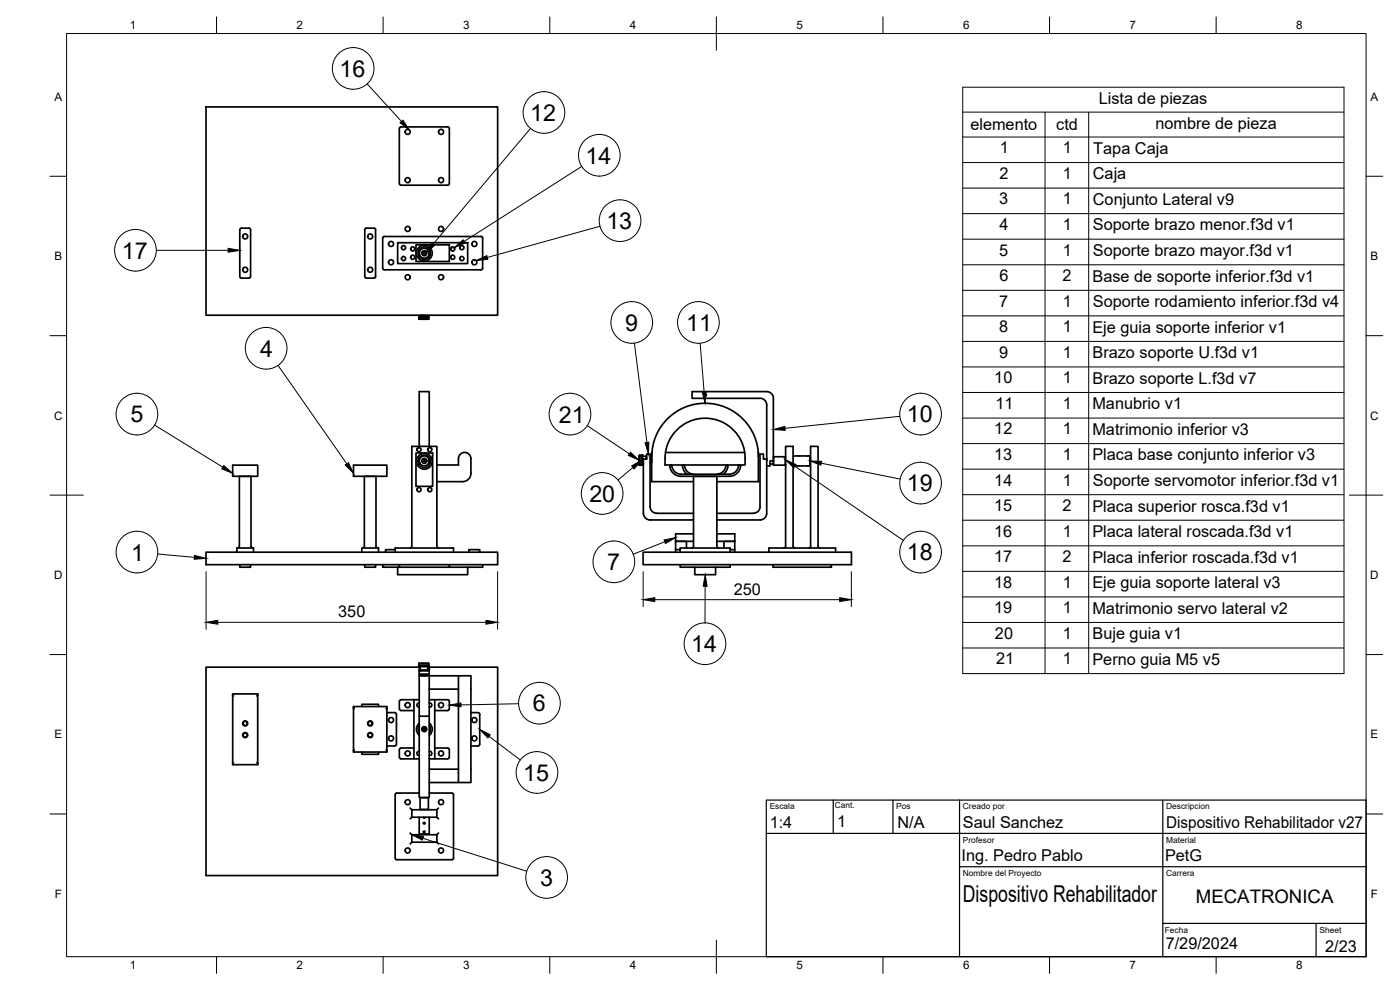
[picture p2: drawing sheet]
<svg xmlns="http://www.w3.org/2000/svg" width="420mm" height="297mm" viewBox="0 0 420 297" stroke-linecap="round" stroke-linejoin="round" font-family="sans-serif">
<!-- layer: Visible -->
<g fill="none" stroke="#000" stroke-width=".51">
<path d="M61.8 32.1h87.6v62.5h-87.6zM119.8 38.6v16.5M120.4 38.1h13.9M120.4 38.1l-.5 .5M134.4 38.1l.5 .5-.1 16.7-.4 .3h-14l-.5-.5M72 68.7l.5-.2 2.2-.1 .5 .5v14l-.5 .5h-2.2l-.5-.4zM112.7 68.9v14.1M112.7 68.9l-.2-.4-2.5-.1-.5 .5v14l.5 .5h2.2l.5-.5M115.3 71h29.1M115.3 70.9l-.4 .5v9.1l.2 .4h29.3l.5-.4-.1-9.1-.4-.5M119.3 72.8h21.1v6.3h-21.1zM124.8 73.5h10.1v5h-10.1z"/>
<path d="M125.8 74.9v2.2M128.8 74.8v2.3M125.7 95.2l2.9-.2 .1 .7M125.7 95.7h3M125.7 95.2h3M125.7 95.2v.5M125.8 94.7h3v.3h-3zM126.1 94.6v.1M126.3 95h-.1M126.3 94.6v.1M127.2 95h.1M127.2 94.6v.1"/>
<path d="M128.1 95h.1M128.4 94.6v.1M232.1 119.5v18.8M232.1 119.5a2 2 0 0 0-2-2h-22.4v2h20.4a1.96 1.96 0 0 1 2 2v32.5a2 2 0 0 1-2 2h-13M69.8 139.6h7.5v3.3h-7.5zM106.1 139.6h10v3.3h-10zM124.8 135.9h5v10h-5zM125.7 134.3l-.5 .3M125.8 133.9v-16.4h3v16.4M125.8 137.3v.9M125.8 137.5v2M125.8 137.5v1.2"/>
<path d="M128.8 138.3v.1M128.8 137.3l.1 2.2M129 134.3l.5 .3M131.1 139.5h6.5a3.4 3.4 0 0 1 .5-3.2 1.87 1.87 0 0 1 2.1-.4 1.87 1.87 0 0 1 1.1 1.7v4.4a2.47 2.47 0 0 1-2.5 2.5M191.9 136.6v3M191.9 136.6h.5M192.4 136.6l.2 2.9-.7 .1M192.4 136.6v3M192.6 137.6h.1M192.6 137v.1M192.6 136.5h.2v3h-.2zM192.6 138.6h.1"/>
<path d="M192.6 139.1v.1M192.8 136.9h1v.9M192.8 139.1h.3M192.8 138.6h.3M193.9 137.5l.2 .1M195.1 137.5a.63 .63 0 0 1 .4 1v.2M195.1 138.7h.4M195.5 137.5v1.2M195.6 137v7.5h12.5M195.6 137a16 16 0 0 1 16-16 16 16 0 0 1 16 16M195.6 135.8v1.2M199.7 135.8h23.8"/>
<path d="M201.6 139.8l-.3-.2-.3 .2M201.6 139.8a2.76 2.76 0 0 0 2.7 2.5h14.6a3.1 3.1 0 0 0 2.9-2.7h.3a2.96 2.96 0 0 1-3.2 3.3h-14.5a3.4 3.4 0 0 1-3.4-3.1M223.6 137.5a12 12 0 0 0-12-12 12 12 0 0 0-12 12v2h24v-2M227.5 135.8l.1 1.2M227.6 137v7.5h-12.5M230.1 137.8h-1v-1.5h-1v15.7a1.96 1.96 0 0 1-2 2M230.1 137.5l-.1 .3M231.1 139.1l1 .1M232.1 138.3l.1 1.3M232.1 138.3h-1v1.5h-1M232.2 137v2.6M232.2 137l-.1 .1"/>
<path d="M232.2 137h3.5M235.7 137v2.6M235.7 137l.1 .1M235.8 139.5l-3.6 .1M238 136.8h5.1v3h-5.1M131.1 144.5h7.7M193.1 154a2 2 0 0 0 2 2h13M197.1 154h11M197.1 154a2 2 0 0 1-2-2v-15.7h-1v1.5h-1v16.2M208.2 142.3a3.1 3.1 0 0 1-2.9-2.7h-.3a2.3 2.3 0 0 0 1.2 2.7M215.1 142.3a3.1 3.1 0 0 0 2.9-2.7h.3a2.3 2.3 0 0 1-1.2 2.7M215.1 154h11"/>
<path d="M61.8 165.7h87.6v3.7h-87.6zM71.1 165.7v-1.3h5v1.3M72 169.4v.8h3.2v-.8M75.9 164.4l-.5-.5-.1-21h-3.5v21l-.5 .5M108.6 165.7v-1.3h5v1.3M109.5 169.4v.8h3.2v-.8M113.4 164.4l-.5-.5-.1-21h-3.5v21l-.5 .5M114.9 169.4v.8h4.9M118.6 165.7v-1.3h17.5v1.3M118.6 164.9h-2.9v.8M119.3 170.2v2.2h21.1v-2.2M119.8 169.4v.8h15.1v-.8"/>
<path d="M123.1 164.4l.5-.5v-30h7.5v30l.5 .5M140.7 165.7v-.8h3.3v.8M144.8 169.4v.8h-9.9M193 165.7h62.5v3.7h-62.5zM202.8 164.9v.8M204.1 169.4v.8h15v-.8M204.1 165.7v-1.3h15v1.3M206 164.4v-2h-3.2v2.5h1.3M207.6 164.4l.5-.5v-21h7v21l.5 .5M208.1 160.2h-5.3v2.2h5.3M208.5 170.2v2.2h6.3v-2.2M215.1 160.2h5.4v2.2h-5.4"/>
<path d="M217.3 164.4v-2h3.2v2.5M219.1 164.9h1.4v.8M230.8 165.7v-1.3h20v1.3M232 169.4v.8h17.5v-.8M235.3 164.4l.5-.5v-30h2.2v30l.5 .5M245.5 163.9v-30h-2.2v30l-.5 .5M245.5 163.9l.5 .5M125.7 199.1l.1 .6 2.9-.1M125.7 199.1h3M125.7 199.6h3M125.8 199.8h3v.2h-3zM126.2 199.7l.1 .1"/>
<path d="M127.2 199.7v.1M128.1 199.7v.1M128.7 199.1v.5M69.8 208.6v-.4h7.5v.4M69.8 208.6v20.8h7.5v-.3M69.8 208.6l.3 .2M69.9 208.6h.1M77.1 208.8l.2-.2v20.5M77.3 208.6h.1M106.1 212.4v13.2h10v-.3M106.1 212.4l.2 .2M106.1 212.4h.1"/>
<path d="M108.6 212v-.7h5v.7M115.8 212.6l.3-.2v12.9M116.1 212.4v-.4h-10v.4M116.1 213.8h2.4l.5 .5M119 214.3l-.1 9.3-.4 .2h-2.4M119.8 210.4v2.3M119.9 212.7l.5 .5M120.4 213.2h3.8M124.2 209.9v17.8h1.6M125.8 209.9h-5.4l-.5 .5M125.8 214.9v24.4h3v-24.4M125.8 201.3h3"/>
<path d="M125.8 201.3v1.5M125.8 202.8h11.8M125.8 202.8v12.1M125.8 214.9h3M125.8 217a2.38 2.38 0 0 0 0 3.6M125.8 217.7a1.87 1.87 0 0 0 0 2.2M125.8 210.9a.62 .62 0 0 0-.7 .7 .62 .62 0 0 0 .7 .6M126.1 200l.1 .3h-.4v1M126.1 200.2h-64.3v62.5h87.6v-62.5h-21M126.2 201v.3M126.6 202.7h1.2M126.6 202.3v.4"/>
<path d="M126.6 201l.1 .3M127.8 201l-.1 .3M127.8 202.3a.63 .63 0 0 1-1 .4h-.2M128.4 200v1h-2.2M128.4 200.3l.1 1M128.5 200.3h.3v1M128.8 209.9h1.7v17.8h-1.7M128.8 201.3v1h-3M128.8 202.3v12.6M128.8 206.8h8.8M128.8 217.6a1.87 1.87 0 0 1 0 2.3M128.8 216.9a2.38 2.38 0 0 1 0 3.8"/>
<path d="M128.8 211a.62 .62 0 0 1 .8 .6 .62 .62 0 0 1-.8 .6M130.5 209.9l4.1 .1 .3 .4v2.3l-.5 .5M130.5 213.2h3.8M137.6 206.8v-4h3.7v32h-3.7v-4M137.6 206.8v24M141.3 213.8h2.2l.5 .5M144 214.3l-.1 9.3-.4 .2h-2.2M69.9 229.1h-.1M70.1 228.8l-.3 .3M77.1 228.8l.2 .3M77.3 229.1h.1M106.1 225.2v.1"/>
<path d="M106.3 225l-.2 .3M108.6 225.6v.7h5v-.7M115.8 225l.3 .3M116.1 225.2v.1M119.8 224.9v2.3M119.9 227.2l.5 .5h3.8M124.2 224.4h-3.8l-.5 .5M125.8 237.9h-6.7l-.4 .3v19.5l.4 .2h16.8l.2-.5-.1-19.2-.4-.3h-6.8M125.8 225.4a.62 .62 0 0 0-.7 .7 .62 .62 0 0 0 .7 .6M126.1 239.4h2.5M126.1 239.4l.1 3.6M126.1 239.3v.1"/>
<path d="M128.5 239.3l.1 .1M128.6 239.4v3.5M128.8 230.8h8.8M128.8 234.8h8.8M128.8 225.4a.62 .62 0 0 1 .8 .7 .62 .62 0 0 1-.8 .6M130.5 224.4h3.9l.5 .5v2.3l-.3 .4-4.1 .1M123.1 242.5l.5 .5M123.1 249.9l.5 .6M123.6 245.2l-.5 .5M123.6 252.7l-.5 .5M125.8 245.2v5h3v-5M126.1 242.9h2.5"/>
<path d="M127.1 245.2a.26 .26 0 0 0 .2 .3 .26 .26 0 0 0 .3-.3M128.6 242.9l-.1 .1M131.1 245.2l.5 .5M131.1 243v2.2h-7.5M131.1 252.7l.5 .5M131.1 250.5h-7.5v2.2M131.1 243h-7.5v2.2M131.1 250.5v2.2h-7.5M131.6 242.5l-.5 .5M131.6 249.9l-.5 .6"/>
<circle cx="122.4" cy="39.6" r=".75"/>
<circle cx="132.4" cy="39.6" r=".75"/>
<circle cx="122.4" cy="54.1" r=".75"/>
<circle cx="132.4" cy="54.1" r=".75"/>
<circle cx="73.6" cy="70.9" r=".75"/>
<circle cx="111.1" cy="70.9" r=".75"/>
<circle cx="117.4" cy="73.2" r=".75"/>
<circle cx="117.4" cy="78.7" r=".75"/>
<circle cx="121.1" cy="77.6" r=".62"/>
<circle cx="121.1" cy="74.3" r=".62"/>
<circle cx="122.4" cy="68.7" r=".75"/>
<circle cx="123.9" cy="77.2" r=".62"/>
<circle cx="123.9" cy="74.7" r=".62"/>
<circle cx="127.3" cy="76" r=".37"/>
<circle cx="127.3" cy="76" r=".75"/>
<circle cx="127.3" cy="76" r="1.49"/>
<circle cx="127.3" cy="75.9" r="1.87"/>
<circle cx="127.3" cy="75.9" r="2.38"/>
<circle cx="132.4" cy="68.7" r=".75"/>
<circle cx="135.9" cy="74.7" r=".62"/>
<circle cx="135.9" cy="77.2" r=".62"/>
<circle cx="138.6" cy="77.6" r=".62"/>
<circle cx="138.6" cy="74.3" r=".62"/>
<circle cx="142.4" cy="78.7" r=".75"/>
<circle cx="142.4" cy="73.2" r=".75"/>
<circle cx="73.6" cy="80.9" r=".75"/>
<circle cx="111.1" cy="80.9" r=".75"/>
<circle cx="122.4" cy="83.2" r=".75"/>
<circle cx="132.4" cy="83.2" r=".75"/>
<circle cx="211.6" cy="118.5" r=".37"/>
<circle cx="125.7" cy="134.9" r=".62"/>
<circle cx="127.3" cy="138.3" r="1.49"/>
<circle cx="127.3" cy="138.3" r=".75"/>
<circle cx="127.3" cy="138.3" r=".37"/>
<circle cx="127.3" cy="138.4" r="2.38"/>
<circle cx="127.3" cy="138.4" r="1.87"/>
<circle cx="129" cy="134.9" r=".62"/>
<circle cx="125.7" cy="146.9" r=".62"/>
<circle cx="129" cy="146.9" r=".62"/>
<circle cx="73.6" cy="217.1" r=".62"/>
<circle cx="73.6" cy="217.1" r=".75"/>
<circle cx="111.1" cy="217.1" r=".62"/>
<circle cx="111.1" cy="217.1" r=".75"/>
<circle cx="117.4" cy="216" r=".75"/>
<circle cx="122.4" cy="211.6" r=".75"/>
<circle cx="127.3" cy="218.8" r=".37"/>
<circle cx="127.3" cy="218.8" r=".75"/>
<circle cx="132.4" cy="211.6" r=".75"/>
<circle cx="142.4" cy="216" r=".75"/>
<circle cx="73.6" cy="220.6" r=".62"/>
<circle cx="73.6" cy="220.6" r=".75"/>
<circle cx="111.1" cy="220.6" r=".62"/>
<circle cx="111.1" cy="220.6" r=".75"/>
<circle cx="117.4" cy="221.5" r=".75"/>
<circle cx="122.4" cy="226.1" r=".75"/>
<circle cx="132.4" cy="226.1" r=".75"/>
<circle cx="142.4" cy="221.5" r=".75"/>
<circle cx="122.4" cy="255.2" r=".75"/>
<circle cx="122.4" cy="240.7" r=".75"/>
<circle cx="127.3" cy="247" r=".25"/>
<circle cx="127.3" cy="249.6" r=".25"/>
<circle cx="132.4" cy="255.2" r=".75"/>
<circle cx="132.4" cy="240.7" r=".75"/>
</g>
<circle cx="128.8" cy="138.3" r=".25" fill="#000"/>
<!-- layer: Visible Narrow -->
<path d="M126.3 94.6v.1M127.2 94.6v.1M192.8 138.6h.3M192.8 139.1h.3M126.2 200.3v.7" fill="none" stroke="#000" stroke-width=".3"/>
<!-- layer: BORDER -->
<g fill="none" stroke="#000" stroke-width=".3">
<path d="M20 10.1h390v276.9h-390zM65 5.1v5M115 5.1v5M165 5.1v5M215 5.1v10M265 5.1v5M315 5.1v5M365 5.1v5M15 52.9h5M410 52.9h5M15 100.7h5M410 100.7h5"/>
<path d="M15 148.6h10M405 148.6h10M15 196.4h5M410 196.4h5M15 244.2h5M410 244.2h5M65 287v5M115 287v5M165 287v5M215 282.1v9.9M265 287v5M315 287v5"/>
<path d="M365 287v5"/>
</g>
<!-- layer: FD_Dimensions -->
<path d="M61.8 171.5v17.3M149.3 171.5v17.3M193 171.5v10.5M196.5 179.9h55.5M255.5 171.5v10.5M65.3 186.7h80.5" fill="none" stroke="#000" stroke-width=".3"/>
<path d="M193 179.9l3.5-.6v1.2zM252 179.3l3.5 .6-3.5 .6zM61.8 186.7l3.5-.6v1.2zM145.8 186.1l3.5 .6-3.5 .6z" fill="#000" stroke="#000" stroke-width=".3"/>
<!-- layer: TITLEBLOCK -->
<path d="M230 240.1h180v46.9h-180zM230 250h180M250.1 240.1v10M268 240.1v9.9M288 240.1v46.9M349 240.1v46.9M288 260.1h122M349 277.1h61M395 277.1v9.9" fill="none" stroke="#000" stroke-width=".36"/>
<!-- layer: Parts Lists -->
<g fill="none" stroke="#000" stroke-width=".3">
<path d="M288.9 26.2h114.5v175.9h-114.5zM288.9 33.6h114.5M313.6 33.6v168.5M326.7 33.6v168.5M288.9 41.1h114.5M288.9 48.8h114.5M288.9 56.4h114.5M288.9 64.1h114.5M288.9 71.8h114.5M288.9 79.4h114.5M288.9 87.1h114.5M288.9 94.8h114.5"/>
<path d="M288.9 102.4h114.5M288.9 110.1h114.5M288.9 117.8h114.5M288.9 125.4h114.5M288.9 133.1h114.5M288.9 140.8h114.5M288.9 148.4h114.5M288.9 156.1h114.5M288.9 163.8h114.5M288.9 171.4h114.5M288.9 179.1h114.5M288.9 186.8h114.5"/>
<path d="M288.9 194.4h114.5"/>
</g>
<!-- layer: Balloons -->
<g fill="none" stroke="#000" stroke-width=".3">
<circle cx="106" cy="20.5" r="6.3"/>
<circle cx="163.2" cy="33.8" r="6.3"/>
<circle cx="179.9" cy="46.6" r="6.3"/>
<circle cx="40.7" cy="75.1" r="6.3"/>
<circle cx="186.1" cy="66.2" r="6.3"/>
<circle cx="189.6" cy="96.7" r="6.3"/>
<circle cx="209.6" cy="96.7" r="6.3"/>
<circle cx="79.9" cy="104.5" r="6.3"/>
<circle cx="41.1" cy="124.2" r="6.3"/>
<circle cx="171.1" cy="124.2" r="6.3"/>
<circle cx="276.3" cy="124.2" r="6.3"/>
<circle cx="180.7" cy="148.1" r="6.3"/>
<circle cx="276.3" cy="144.9" r="6.3"/>
<circle cx="41.1" cy="165.6" r="6.3"/>
<circle cx="184.2" cy="168.6" r="6.3"/>
<circle cx="276.3" cy="165.6" r="6.3"/>
<circle cx="211.6" cy="193.1" r="6.3"/>
<circle cx="161.9" cy="211" r="6.3"/>
<circle cx="161.2" cy="231.8" r="6.3"/>
<circle cx="164.1" cy="263.3" r="6.3"/>
</g>
<!-- layer: 0 -->
<g fill="#000" stroke="#000" stroke-width=".3">
<path d="M120.1 36.8l.8-.7 2 2.9zM68.5 74.5l3.5 .6-3.5 .6zM129.5 72.9l.9 .8-2.7 2.3zM136.3 74.3l2.7-2.3 .6 .9zM142.9 78.2l3.2-1.5 .3 1.1zM210.7 117.6l1.2-.1-.3 3.5zM67.2 139.7l2.6 2.3-3.3-1.3zM103.6 139.5l1-.7 1.5 3.2zM189.2 135.7l2.6 2.4-3.2-1.5zM189.6 139.8l3-1.8-2.3 2.7zM193.6 132.8l1.1-.1-.1 3.6zM232.1 128.9l3.4-1 .1 1.2z"/>
<path d="M243 138.3l3.6 .1-.2 1.2zM235.7 137.9l3.2 1.5-.7 1zM58.4 166.7l3.4 .8-3.5 .3zM199.3 162l3.5-.7-3.1 1.8zM211.6 172.4l.6 3.5h-1.2zM134.8 211.6l3.5-.7v1.2zM144 218.8l3.1 1.7-.7 .9zM123.6 250.5l3.5 .5-.4 1.1z"/>
</g>
<g fill="none" stroke="#000" stroke-width=".3">
<path d="M110.2 25.2l10.3 11.2M159.2 38.6l-29.3 34.7M174.6 49.9l-35.3 22.5M46.9 75.1h21.6M180 67.9l-33.7 9.3M83.4 109.6l20.7 29.6M190.4 103l3.8 29.8M210.1 103l1.2 14.5M46.4 127.5l20.5 12.7M176.3 127.7l12.6 8.5M238.5 139.9l32.6 22.2M246.5 139l23.6 4.7"/>
<path d="M270 124.9l-34.4 3.6M189.9 140.3l-4.4 3.7M47.3 166.2l11.1 1M199.5 162.6l-9.5 3.7M211.6 175.9v11M155.6 211.1l-17.3 .4M146.7 220.9l9.4 7.1M126.9 251.5l31.2 9.9"/>
</g>
<g font-size="7">
<text x="101.9" y="23">16</text>
<text x="159.2" y="36.3">12</text>
<text x="175.7" y="49.1">14</text>
<text x="182" y="68.7">13</text>
<text x="36.5" y="77.6">17</text>
<text x="187.7" y="99.2">9</text>
<text x="206" y="99.3">11</text>
<text x="78" y="107">4</text>
<text x="39.1" y="126.7">5</text>
<text x="167.7" y="126.8">21</text>
<text x="272.2" y="126.7">10</text>
<text x="272.1" y="147.4">19</text>
<text x="176.9" y="150.5">20</text>
<text x="39.4" y="168.2">1</text>
<text x="182.3" y="171.1">7</text>
<text x="272.1" y="168.1">18</text>
<text x="207.5" y="195.7">14</text>
<text x="160" y="213.5">6</text>
<text x="157" y="234.2">15</text>
<text x="162.1" y="265.8">3</text>
<text x="289" y="270.6">Dispositivo Rehabilitador</text>
</g>
<text font-size="5.6" x="358.9" y="270.9">MECATRONICA</text>
<g font-size="4.9">
<text x="329.7" y="31.2">Lista de piezas</text>
<text x="291.2" y="39.1">elemento</text>
<text x="317" y="39.1">ctd</text>
<text x="346.8" y="38.6">nombre de pieza</text>
<text x="300.1" y="46">1</text>
<text x="319" y="46">1</text>
<text x="328.1" y="46.2">Tapa Caja</text>
<text x="300" y="53.7">2</text>
<text x="319" y="53.7">1</text>
<text x="328" y="53.8">Caja</text>
<text x="299.9" y="61.3">3</text>
<text x="319" y="61.3">1</text>
<text x="328" y="61.5">Conjunto Lateral v9</text>
<text x="300" y="69">4</text>
<text x="319" y="69">1</text>
<text x="328" y="69.2">Soporte brazo menor.f3d v1</text>
<text x="299.9" y="76.7">5</text>
<text x="319" y="76.7">1</text>
<text x="328" y="76.8">Soporte brazo mayor.f3d v1</text>
<text x="299.9" y="84.4">6</text>
<text x="318.9" y="84.4">2</text>
<text x="327.9" y="84.5">Base de soporte inferior.f3d v1</text>
<text x="299.9" y="92">7</text>
<text x="319" y="92">1</text>
<text x="328" y="92.2">Soporte rodamiento inferior.f3d v4</text>
<text x="299.9" y="99.7">8</text>
<text x="319" y="99.7">1</text>
<text x="327.8" y="99.8">Eje guia soporte inferior v1</text>
<text x="299.9" y="107.3">9</text>
<text x="319" y="107.3">1</text>
<text x="327.9" y="107.5">Brazo soporte U.f3d v1</text>
<text x="298.4" y="115">10</text>
<text x="319" y="115">1</text>
<text x="327.9" y="115.2">Brazo soporte L.f3d v7</text>
<text x="298.7" y="122.7">11</text>
<text x="319" y="122.7">1</text>
<text x="327.9" y="122.8">Manubrio v1</text>
<text x="298.4" y="130.4">12</text>
<text x="319" y="130.4">1</text>
<text x="327.9" y="130.5">Matrimonio inferior v3</text>
<text x="298.4" y="138">13</text>
<text x="319" y="138">1</text>
<text x="327.9" y="138.2">Placa base conjunto inferior v3</text>
<text x="298.4" y="145.7">14</text>
<text x="319" y="145.7">1</text>
<text x="328" y="145.8">Soporte servomotor inferior.f3d v1</text>
<text x="298.4" y="153.3">15</text>
<text x="318.9" y="153.3">2</text>
<text x="327.9" y="153.5">Placa superior rosca.f3d v1</text>
<text x="298.4" y="161">16</text>
<text x="319" y="161">1</text>
<text x="327.9" y="161.1">Placa lateral roscada.f3d v1</text>
<text x="298.4" y="168.7">17</text>
<text x="318.9" y="168.7">2</text>
<text x="327.9" y="168.8">Placa inferior roscada.f3d v1</text>
<text x="220.2" y="178.5">250</text>
<text x="298.4" y="176.3">18</text>
<text x="319" y="176.3">1</text>
<text x="327.8" y="176.5">Eje guia soporte lateral v3</text>
<text x="101.5" y="185.3">350</text>
<text x="298.4" y="184">19</text>
<text x="319" y="184">1</text>
<text x="327.9" y="184.1">Matrimonio servo lateral v2</text>
<text x="298.6" y="191.7">20</text>
<text x="319" y="191.7">1</text>
<text x="327.9" y="191.8">Buje guia v1</text>
<text x="298.9" y="199.4">21</text>
<text x="319" y="199.4">1</text>
<text x="327.9" y="199.4">Perno guia M5 v5</text>
<text x="231" y="248.5">1:4</text>
<text x="251.2" y="248.2">1</text>
<text x="269.3" y="248.4">N/A</text>
<text x="289" y="248.5">Saul Sanchez</text>
<text x="350" y="248.5">Dispositivo Rehabilitador v27</text>
<text x="288.6" y="258.3">Ing. Pedro Pablo</text>
<text x="349.7" y="258.4">PetG</text>
<text x="349.8" y="284.8">7/29/2024</text>
<text x="397.7" y="285.7">2/23</text>
</g>
<g font-size="3.5">
<text x="39" y="8.8">1</text>
<text x="89" y="8.8">2</text>
<text x="139" y="8.8">3</text>
<text x="189" y="8.8">4</text>
<text x="239" y="8.8">5</text>
<text x="289" y="8.8">6</text>
<text x="339" y="8.8">7</text>
<text x="389" y="8.8">8</text>
<text x="16.3" y="30.2">A</text>
<text x="411.3" y="30.2">A</text>
<text x="16.3" y="78">B</text>
<text x="411.3" y="78">B</text>
<text x="16.2" y="125.9">C</text>
<text x="411.2" y="125.9">C</text>
<text x="16.2" y="173.7">D</text>
<text x="411.2" y="173.7">D</text>
<text x="16.3" y="221.6">E</text>
<text x="411.3" y="221.6">E</text>
<text x="16.4" y="269.4">F</text>
<text x="411.4" y="269.4">F</text>
<text x="39" y="290.8">1</text>
<text x="89" y="290.8">2</text>
<text x="139" y="290.8">3</text>
<text x="189" y="290.8">4</text>
<text x="239" y="290.8">5</text>
<text x="289" y="290.8">6</text>
<text x="339" y="290.8">7</text>
<text x="389" y="290.8">8</text>
</g>
<g font-size="2.5">
<text x="231" y="242.9">Escala</text>
<text x="250.5" y="242.5">Cant.</text>
<text x="269" y="242.9">Pos</text>
<text x="289" y="242.9">Creado por</text>
<text x="350" y="242.9">Descripcion</text>
<text x="289" y="252.8">Profesor</text>
<text x="350" y="252.8">Material</text>
<text x="289" y="262.9">Nombre del Proyecto</text>
<text x="350" y="262.9">Carrera</text>
<text x="349.5" y="280">Fecha</text>
<text x="396" y="279.9">Sheet</text>
</g>
</svg>
